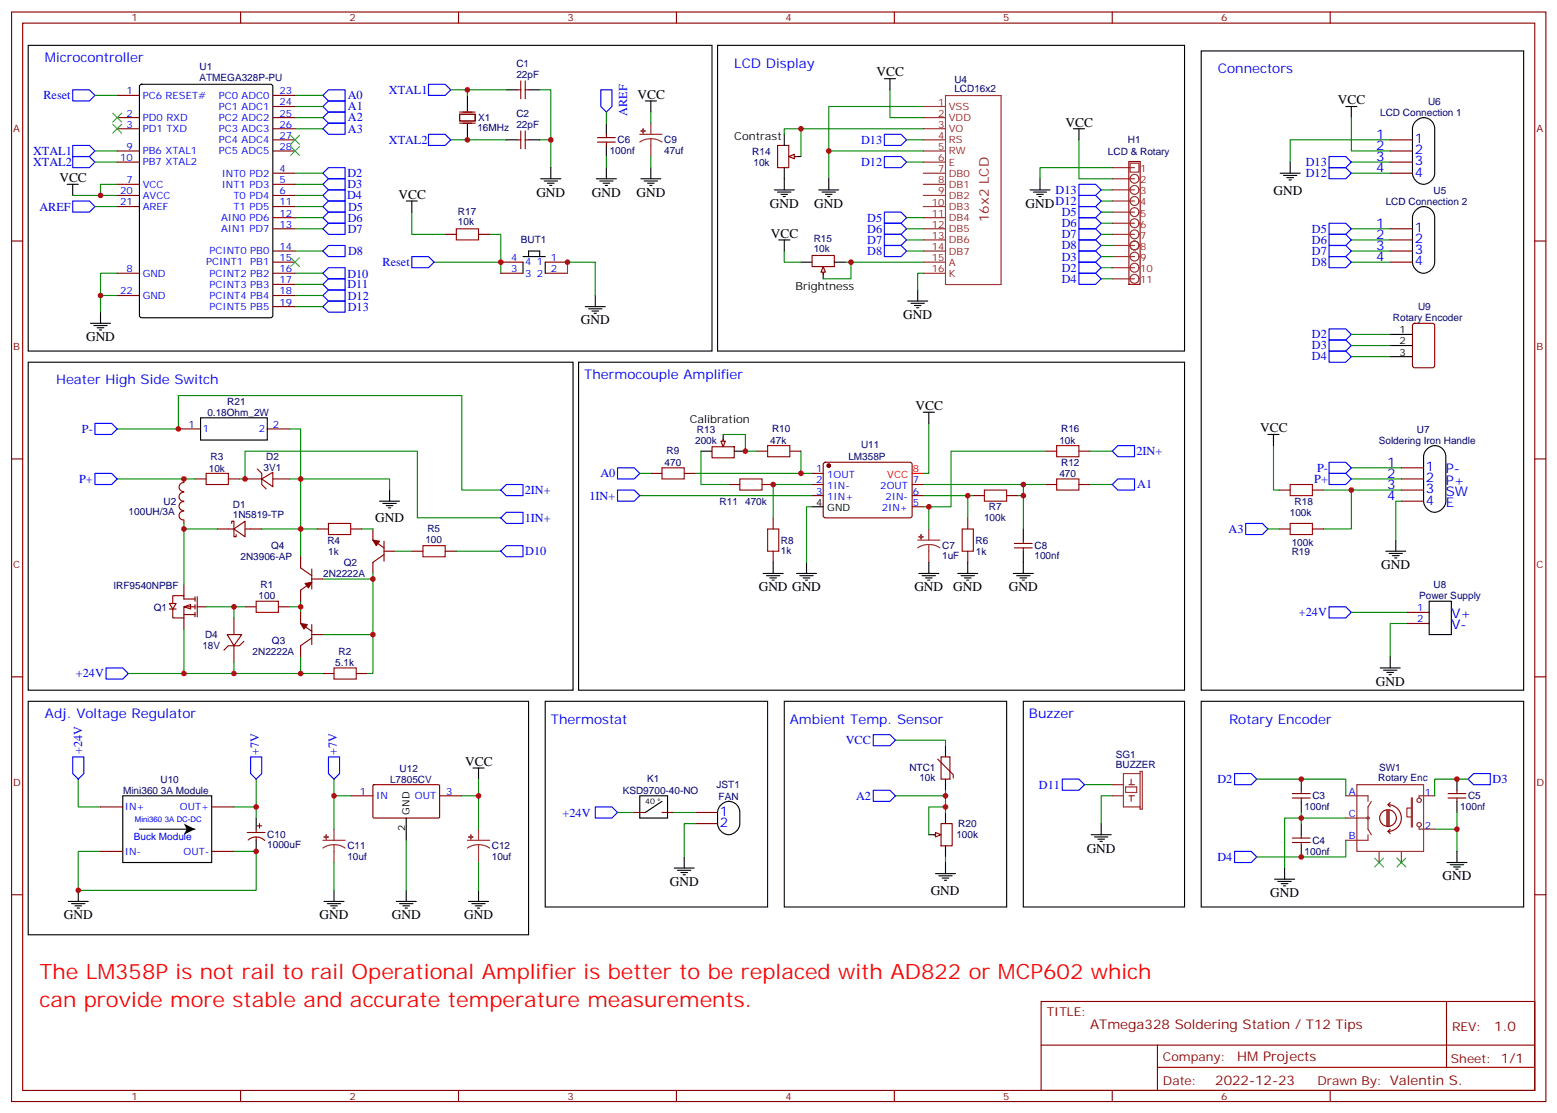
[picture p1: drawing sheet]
<svg xmlns="http://www.w3.org/2000/svg" width="494mm" height="353mm" viewBox="0 0 494 353" stroke-linecap="round" stroke-linejoin="round" font-family="sans-serif">
<g fill="none" stroke="#870000" stroke-width=".35">
<path d="M3.7 3.8h486.8v345.7h-486.8zM7.2 7.3h479.8v338.7h-479.8zM76.3 3.8v3.5M145.5 3.8v3.5M214.6 3.8v3.5M283.8 3.8v3.5M352.9 3.8v3.5M422.1 3.8v3.5M37.2 30.3h7M37.2 37.3h7M86.6 30.3h7M86.6 37.3h7"/>
<path d="M86.6 33.8h7M145.8 36.3h5v2.1h-5zM145.8 39.1h5M145.8 35.6h5M164.2 28.5h1M165.2 25.7v5.6M166.7 25.7v5.6M166.7 28.5h1M37.2 40.9h7M37.2 58.5h7M37.2 47.9h7M37.2 51.4h7"/>
<path d="M86.6 40.9h7M86.6 55h7M86.6 58.5h7M86.6 47.9h7M86.6 44.4h7M164.2 44.4h1M165.2 41.6v5.6M166.7 44.4h1M166.7 41.6v5.6M3.7 76.5h3.5M37.2 62h7M37.2 65.5h7"/>
<path d="M86.6 62h7M86.6 65.5h7M86.6 69.1h7M86.6 72.6h7M86.6 79.7h7M487 76.5h3.5M37.2 86.7h7M37.2 93.8h7M86.6 86.7h7M86.6 83.2h7M86.6 90.2h7M86.6 93.8h7"/>
<path d="M86.6 97.3h7M3.7 145.6h3.5M487 145.6h3.5M3.7 214.8h3.5M487 214.8h3.5M3.7 283.9h3.5M487 283.9h3.5M330.3 317.8h156.7v28.2h-156.7zM459 317.8v20.9M330.4 331.6h156.4M367.3 338.7h119.5M367.3 331.6v14.1"/>
<path d="M76.3 346v3.5M145.5 346v3.5M214.6 346v3.5M283.8 346v3.5M352.9 346v3.5M422.1 346v3.5"/>
</g>
<g fill="none" stroke="#000" stroke-width=".35">
<path d="M44.5 26.9l.4-.2h41l.6 .5 .1 72.9-.5 .7h-41.2l-.6-.4-.1-73zM148.3 30.3v4.9M148.3 39.4v5M160.7 28.5h3.5M167.7 28.5h3.5M21.3 58.5h3.5M23.1 58.5v3.5M160.7 44.4h3.5M167.7 44.4h3.5M171.6 56.7h6.3M172.6 57.4h4.3M173.7 58.1h2.1"/>
<path d="M174.4 58.8h.7M174.8 53.2v3.5M31.9 99.1v3.5M28.7 102.6h6.4M29.8 103.3h4.2M30.8 104h2.1M31.5 104.7h.7M346.2 264.9h6.4M347.3 265.6h4.2M348.3 266.3h2.1M349 267h.7M349.4 261.3v3.6"/>
</g>
<g fill="none" stroke="#008700" stroke-width=".35">
<path d="M143 28.5h5.3M160.7 28.5h-12.4v1.8M171.2 28.5h3.6v24.7M30.1 47.9h7.1M30.1 51.4h7.1M37.2 58.5h-5.3v3.5M143 44.4h17.7M171.2 44.4h3.6M23.1 62h14.1M31.9 93.8h5.3M37.2 86.7h-5.3v12.4M344.1 249h8.8"/>
<path d="M352.9 252.5h-3.5v8.8"/>
</g>
<path d="M136 26.7h5.3l1.7 1.8-1.7 1.8h-5.3zM23.1 46.1h5.3l1.7 1.8-1.7 1.8h-5.3zM23.1 49.7h5.3l1.7 1.7-1.7 1.8h-5.3zM136 42.6h5.3l1.7 1.8-1.7 1.7h-5.3zM337 247.2h5.3l1.8 1.8-1.8 1.8h-5.3z" fill="none" stroke="#00f" stroke-width=".35"/>
<path d="M352.9 249h3.5M352.9 252.5h3.5M357.2 249.7h3.5v1.8h-3.5zM358.2 249h1.8M358.2 252.5h1.8M358.9 247.2v1.8M358.9 252.5v1.8M361.7 245.5h-5.3v10.5h5.3M361.7 244.8h.7v12h-.7z" fill="none" stroke="#8c2424" stroke-width=".35"/>
<path d="M58.3 192.5l2.2-.7v1.5z" fill="#fff" stroke="#870000" stroke-width=".35"/>
<g fill="none" stroke="#870000" stroke-width=".35">
<path d="M56.6 136.1h7M84.8 136.1h7.1M229.4 139.3v1.7M58.3 156.2a1.41 1.41 0 0 0-1.5 1.4 1.41 1.41 0 0 0 1.5 1.4M58.3 159.2a1.41 1.41 0 0 0-1.5 1.4 1.41 1.41 0 0 0 1.5 1.4M58.3 153.2a1.41 1.41 0 0 0-1.5 1.4 1.41 1.41 0 0 0 1.5 1.4M58.3 152v1M61.9 152h3.5M72.5 152h3.5M77.8 152h5.2M81.6 148.8l1.4 1.4v3.5l1.5 1.5M83 152l3.6-2.1v4.5z"/>
<path d="M86.6 152h5.3M206.5 150.2h3.5M217.1 150.2h3.5M225.9 141.7h7.1v3.6h-7.1zM231.2 153.7h3.5M240 143.2h3.6M241.8 153.7h3.5M250.6 143.2h3.5M257.7 150.2h3.5M257.7 153.7h3.5M257.7 157.3h3.5M261.4 146.9l.5-.2h27.1l.4 .7v16.5l-.7 .4h-27.1l-.4-.7v-16.2z"/>
<path d="M289.4 153.7h3.5M289.4 157.3h3.5M308.8 157.3h3.5M319.4 157.3h3.5M331.8 153.7h3.5M342.3 153.7h3.6M58.3 162.2a1.41 1.41 0 0 0-1.5 1.4 1.41 1.41 0 0 0 1.5 1.4M58.3 165v1.1M68.9 167.9h5.3M73.5 166.1v-.7h.7v4.9h.7v-.7M74.2 167.9l3.6-2.5v4.9zM77.8 167.9h5.2"/>
<path d="M95.4 176.7v3.5l3.5 2.5M100.7 167.9h3.5M111.3 167.9h3.5M118.3 167.9v3.5l3.5 2.4M121.8 176l-3.5 2.4v3.6M121.8 174.9h3.6M121.8 171.7v6.4M130.7 174.9h3.5M141.3 174.9h3.5M245.3 164.3v3.6M245.3 174.9v3.5M289.4 160.8h3.5"/>
<path d="M307.1 164.3v3.6M307.1 174.9v3.5M321.9 172.4h5.6M321.9 173.8h5.6M324.7 171.4v1M324.7 173.8v1.1M53.8 191.5h2.1l-1.1 1.8zM53.8 193.3h2.1M54.8 193.3v2.8h3.5M58.3 195h3.6M58.3 185.5v3.5M58.3 196.1v3.5"/>
<path d="M61.9 190.1h-3.6v-1.1h-3.5v2.5M61.9 192.5h-3.6v3.6M61.9 189.4v1.4M61.9 191.8v1.5M61.9 194.3v1.4M62.6 189.4v6.3M62.6 192.5h2.8M74.2 196.1v5.3M77.8 192.5h3.5M88.3 192.5h3.6M95.4 194.3v3.5l3.5 2.5M98.9 184.8l-3.5 2.5v3.5"/>
<path d="M98.9 180.6v6.3M98.9 198.2v6.3M98.9 183.7h3.5M72.1 201.4h4.6l-2.5 3.5zM74.2 204.9v5.3M77.4 203.5l-1.4 1.4h-3.5l-1.5 1.4M98.9 202.4l-3.5 2.5v3.5M98.9 201.4h3.5M102.4 213.7h3.6M113 213.7h3.6"/>
</g>
<g fill="#870000" stroke="#870000" stroke-width=".35">
<path d="M118.3 171.4l2.1 .3-1 1.4z"/>
<path d="M96.8 185.1l2.1-.3-1 1.7z"/>
<path d="M95.4 197.8l2.1 .4-1.1 1.4z"/>
<circle cx="263" cy="147.7" r=".53"/>
</g>
<path d="M65.4 150.2h7.1v3.5h-7.1zM210 148.4h7.1v3.6h-7.1zM234.7 152h7.1v3.5h-7.1zM243.6 141.4h7v3.5h-7zM312.3 155.5h7.1v3.5h-7.1zM335.3 152h7v3.5h-7zM104.2 166.1h7.1v3.5h-7.1zM134.2 173.1h7.1v3.6h-7.1zM243.6 167.9h3.5v7h-3.5zM305.3 167.9h3.5v7h-3.5zM81.3 190.8h7v3.5h-7zM106 211.9h7v3.6h-7z" fill="none" stroke="#a10000" stroke-width=".35"/>
<g fill="none" stroke="#008700" stroke-width=".35">
<path d="M37.2 136.1h19.4v-10.6h89.9v30h12.4M91.9 136.1h3.5v15.9h-3.5M294.7 134.3v15.9h-1.8M37.2 152h24.7M76 152h1.8v-8.8h54.6v21.1h26.5M123.6 155.5v-3.5h-28.2v15.9h5.3M257.7 153.7h-12.4v10.6M292.9 153.7h31.8v14.2M292.9 157.3h15.9M307.1 157.3v7M322.9 157.3h1.8M324.7 153.7h7.1"/>
<path d="M345.9 153.7h7M58.3 166.1v1.8M68.9 167.9h-10.6v17.6M83 167.9h12.4v8.8M114.8 167.9h3.5M125.4 174.9h5.3M144.8 174.9h14.1M257.7 160.8h-1.8v17.6M292.9 160.8h1.8v7.1M58.3 199.6v14.1h37.1M65.4 192.5h12.4M74.2 192.5v3.6"/>
<path d="M91.9 192.5h3.5M95.4 190.8v3.5M102.4 183.7h15.9v30h-1.7M118.3 182v1.7M40.7 213.7h17.6M74.2 210.2v3.5M95.4 208.4v5.3h7M102.4 201.4h15.9"/>
</g>
<g fill="none" stroke="#000" stroke-width=".35">
<path d="M63.6 132.6h21.2v7h-21.2zM229.4 137.9v3.5M292.9 130.8h3.6M294.7 130.8v3.5M120.4 159h6.4M121.5 159.7h4.2M123.6 155.5v3.5M222.4 143.2h3.5M233 143.2h3.5M122.6 160.4h2.1M123.3 161.1h.7M245.3 178.4v3.6"/>
<path d="M255.9 178.4v3.6M257.7 160.8h3.5M294.7 178.4v3.6M307.1 178.4v3.6M324.7 167.9v3.5M324.7 174.9v7.1M242.1 182h6.4M243.2 182.7h4.2M244.3 183.4h2.1M245 184.1h.7M252.7 182h6.4M253.8 182.7h4.2"/>
<path d="M254.8 183.4h2.2M255.6 184.1h.7M291.5 182h6.4M292.6 182.7h4.2M293.7 183.4h2.1M294.4 184.1h.7M303.9 182h6.3M304.9 182.7h4.3M306 183.4h2.1M306.7 184.1h.7M321.5 182h6.4M322.6 182.7h4.2"/>
<path d="M323.6 183.4h2.2M324.3 184.1h.7"/>
</g>
<path d="M30.1 134.3h5.3l1.8 1.8-1.8 1.8h-5.3zM30.1 150.2h5.3l1.8 1.8-1.8 1.7h-5.3zM352.9 153.7l1.8-1.7h5.3v3.5h-5.3zM158.9 174.9l1.8-1.8h5.2v3.6h-5.2zM158.9 164.3l1.8-1.7h5.2v3.5h-5.2zM33.7 211.9h5.2l1.8 1.8-1.8 1.8h-5.2z" fill="none" stroke="#00f" stroke-width=".35"/>
<g fill="none" stroke="#8c2424" stroke-width=".35">
<path d="M292.9 37.3h7.1M292.9 33.8h7.1M300 30.3h17.6v60h-17.6zM292.9 55h7.1M292.9 58.5h7.1M292.9 51.4h7.1M292.9 47.9h7.1M292.9 44.4h7.1M292.9 40.9h7.1M292.9 62h7.1M292.9 65.5h7.1M292.9 69.1h7.1"/>
<path d="M292.9 72.6h7.1M292.9 76.1h7.1M292.9 79.7h7.1M292.9 83.2h7.1M292.9 86.7h7.1M291.2 171.4h7M294.7 172.8l1.9 .2 1.6 .8M294.7 172.8l-1.8 .2-1.7 .8M294.7 167.9v3.5M294.7 172.8v5.6"/>
</g>
<path d="M289.4 150.2h3.5" fill="none" stroke="#f00" stroke-width=".35"/>
<g fill="#8c2424" stroke="#8c2424" stroke-width=".35">
<path d="M291.5 170.3l1.4 .1z"/>
<path d="M292.2 169.6l.1 1.4z"/>
</g>
<path d="M228.7 140h1.5l-.8 1.7z" fill="#f0f0f0" stroke="#870000" stroke-width=".35"/>
<path d="M248.8 42.6v3.5M248.8 53.2v3.5M250.6 49.7h3.5" fill="none" stroke="#000" stroke-width=".35"/>
<path d="M246.7 46.1h3.6v7.1h-3.6zM251 49.7h1.7" fill="none" stroke="#870000" stroke-width=".35"/>
<path d="M250.3 49.7l1.7-.7v1.4z" fill="#f0f0f0" stroke="#870000" stroke-width=".35"/>
<g fill="none" stroke="#008700" stroke-width=".35">
<path d="M282.4 28.5v8.8h10.5M292.9 33.8h-29.9v22.9M254.1 40.9v8.8M263 47.9h29.9M287.7 44.4h5.2M287.7 51.4h5.2M292.9 40.9h-44.1v1.7M287.7 69.1h5.2M287.7 72.6h5.2M287.7 76.1h5.2M287.7 79.7h5.2M292.9 86.7h-1.7v5.3"/>
<path d="M203 157.3h54.7M222.4 143.2v10.5h8.8M331.8 143.2h-30v17.6h-7.1M345.9 143.2h7"/>
</g>
<path d="M280.6 42.6h5.3l1.8 1.8-1.8 1.7h-5.3zM280.6 49.7h5.3l1.8 1.7-1.8 1.8h-5.3zM280.6 67.3h5.3l1.8 1.8-1.8 1.7h-5.3zM280.6 70.8h5.3l1.8 1.8-1.8 1.8h-5.3zM280.6 74.4h5.3l1.8 1.7-1.8 1.8h-5.3zM280.6 77.9h5.3l1.8 1.8-1.8 1.7h-5.3zM158.9 155.5l1.8-1.8h5.2v3.6h-5.2zM195.9 155.5h5.3l1.8 1.8-1.8 1.7h-5.3zM195.9 148.4h5.3l1.8 1.8-1.8 1.8h-5.3zM352.9 143.2l1.8-1.8h5.3v3.5h-5.3z" fill="none" stroke="#00f" stroke-width=".35"/>
<path d="M335.3 141.4h7v3.5h-7z" fill="none" stroke="#a10000" stroke-width=".35"/>
<path d="M257.7 81.1h7v3.5h-7zM261.2 85.3v1.8M331.8 143.2h3.5M342.3 143.2h3.6" fill="none" stroke="#870000" stroke-width=".35"/>
<g fill="none" stroke="#000" stroke-width=".35">
<path d="M280.6 25h3.5M282.4 25v3.5M248.8 56.7v3.6M263 56.7v3.6M245.7 60.3h6.3M246.7 61h4.3M247.8 61.7h2.1M248.5 62.4h.7M259.8 60.3h6.3M260.8 61h4.3M261.9 61.7h2.1M262.6 62.4h.7"/>
<path d="M254.1 83.2h3.6M261.2 84.9v3.6M264.7 83.2h3.6M288 95.5h6.4M289.1 96.2h4.2M290.1 96.9h2.1M290.8 97.6h.7M291.2 92v3.5M9 114.9h172.8v104.1h-172.8zM183.6 114.9h192.2v104.1h-192.2zM324.7 222.5h51.1v65.3h-51.1z"/>
</g>
<path d="M261.2 84.6l.7 1.8h-1.4z" fill="#f0f0f0" stroke="#870000" stroke-width=".35"/>
<g fill="none" stroke="#008700" stroke-width=".35">
<path d="M30.1 30.3h7.1M93.6 30.3h8.8M93.6 33.8h8.8M93.6 37.3h8.8M192.4 35.6v3.5M206.5 35.6v3.5M428.8 37.3v10.6h12.3M93.6 40.9h8.8M93.6 55h8.8M93.6 58.5h8.8M192.4 49.7v3.5M206.5 49.7v3.5"/>
<path d="M428.8 55h12.3M428.8 51.4h12.3M441.1 44.4h-31.7v7M30.1 65.5h7.1M93.6 65.5h8.8M93.6 62h8.8M93.6 69.1h8.8M93.6 72.6h8.8M93.6 79.7h8.8M130.7 67.3v7.1h10.6M155.4 74.4h3.5v12.3M248.8 79.7v3.5h5.3"/>
<path d="M428.8 72.6h12.3M428.8 79.7h12.3M428.8 76.1h12.3M93.6 90.2h8.8M93.6 93.8h8.8M93.6 97.3h8.8M93.6 86.7h8.8M137.7 83.2h21.2M180.1 86.7v-3.5h8.8v10.6M268.3 83.2h24.6M270 83.2v5.3h-8.8M428.8 83.2h12.3"/>
<path d="M404.1 141.4v14.1h1.7M419.9 155.5h24.7M428.8 155.5v12.4h-8.9M428.8 148.4h15.8M428.8 152h15.8M444.6 159h-1.7v12.4M428.8 194.3h17.6M446.4 197.8h-5.3v10.6M398.8 247.2h28.2v5.3M412.9 257.8v3.5M427 259.6h-19.4v15.8M462.3 257.8v5.3"/>
<path d="M465.8 247.2h-10.6v5.3M427 266.6v5.3h-28.2M455.2 263.1h7.1v7.1"/>
</g>
<g fill="none" stroke="#000" stroke-width=".35">
<path d="M9 14.4h216.9v97h-216.9zM227.7 14.4h148.1v97h-148.1zM381.1 16.2h102.3v202.8h-102.3zM192.4 39.1v3.5M204.8 32h3.5M206.5 32v3.6M427 33.8h3.5M428.8 33.8v3.5M449.3 38.4a3.4 3.4 0 0 1 3.8-.8 3.4 3.4 0 0 1 2.1 3.3v14.1a3.5 3.5 0 0 1-3.5 3.5 3.5 3.5 0 0 1-3.5-3.5v-14.1a3.5 3.5 0 0 1 1.1-2.5zM189.2 56.7h6.4M190.3 57.4h4.2M191.3 58.1h2.2"/>
<path d="M192.1 58.8h.7M192.4 46.1v3.6M192.4 53.2v3.5M203.3 56.7h6.4M204.4 57.4h4.2M205.5 58.1h2.1M206.2 58.8h.7M206.5 53.2v3.5M406.2 55h6.3M407.2 55.7h4.3M408.3 56.4h2.1M409 57.1h.7"/>
<path d="M409.4 51.4v3.6M128.9 63.8h3.5M130.7 63.8v3.5M247.1 76.1h3.5M248.8 76.1v3.6M449.3 66.6a3.4 3.4 0 0 1 3.8-.8 3.4 3.4 0 0 1 2.1 3.3v14.1a3.5 3.5 0 0 1-3.5 3.5 3.5 3.5 0 0 1-3.5-3.5v-14.1a3.5 3.5 0 0 1 1.1-2.5zM165.9 83.2v3.5M165.9 81.4h7.1M167.7 81.4v-1.7h3.5v1.7M173 83.2v3.5M185.7 97.3h6.4M186.8 98h4.2"/>
<path d="M187.8 98.7h2.1M188.5 99.4h.7M188.9 93.8v3.5M402.3 137.9h3.5M404.1 137.9v3.5M452.9 142.4a3.4 3.4 0 0 1 3.8-.7 3.4 3.4 0 0 1 2.1 3.2v14.1a3.5 3.5 0 0 1-3.6 3.6 3.5 3.5 0 0 1-3.5-3.6v-14.1a3.5 3.5 0 0 1 1.2-2.5zM439.7 174.9h6.4M440.8 175.6h4.2M441.8 176.3h2.1M442.5 177h.7M442.9 171.4v3.5M453.5 190.8h7v10.6h-7z"/>
<path d="M437.9 211.9h6.4M439 212.7h4.2M440.1 213.4h2.1M440.8 214.1h.7M441.1 208.4v3.5M381.1 222.5h102.3v65.3h-102.3zM300 257.8v3.5M412.9 247.2v3.6M412.9 254.3v3.5M462.3 247.2v3.6M462.3 254.3v3.5M294.7 264.9h3.5"/>
<path d="M300 268.4v3.5M404.4 279h6.4M405.5 279.7h4.2M407.6 275.4v3.6M412.9 261.3v3.6M412.9 268.4v3.5M459.1 273.7h6.4M460.2 274.4h4.2M461.2 275.1h2.1M461.9 275.8h.7M462.3 270.2v3.5M406.5 280.4h2.2"/>
<path d="M407.2 281.1h.8"/>
</g>
<g fill="none" stroke="#00f" stroke-width=".35">
<path d="M23.1 28.5h5.3l1.7 1.8-1.7 1.7h-5.3zM102.4 30.3l1.8-1.8h5.3v3.5h-5.3zM102.4 33.8l1.8-1.8h5.3v3.6h-5.3zM102.4 37.3l1.8-1.7h5.3v3.5h-5.3zM190.6 28.5h3.6v5.3l-1.8 1.8-1.8-1.8zM102.4 40.9l1.8-1.8h5.3v3.5h-5.3zM104.2 53.2h5.3v3.5h-5.3l-1.8-1.7zM104.2 56.7h5.3v3.6h-5.3l-1.8-1.8zM421.7 49.7h5.3l1.8 1.7-1.8 1.8h-5.3zM421.7 53.2h5.3l1.8 1.8-1.8 1.7h-5.3zM23.1 63.8h5.3l1.7 1.7-1.7 1.8h-5.3zM102.4 65.5l1.8-1.7h5.3v3.5h-5.3z"/>
<path d="M102.4 69.1l1.8-1.8h5.3v3.5h-5.3zM102.4 72.6l1.8-1.8h5.3v3.6h-5.3zM104.2 60.3h5.3v3.5h-5.3l-1.8-1.8zM104.2 77.9h5.3v3.5h-5.3l-1.8-1.7zM421.7 70.8h5.3l1.8 1.8-1.8 1.8h-5.3zM421.7 74.4h5.3l1.8 1.7-1.8 1.8h-5.3zM421.7 77.9h5.3l1.8 1.8-1.8 1.7h-5.3zM102.4 97.3l1.8-1.8h5.3v3.6h-5.3zM104.2 88.5h5.3v3.5h-5.3l-1.8-1.8zM104.2 92h5.3v3.5h-5.3l-1.8-1.7zM104.2 84.9h5.3v3.6h-5.3l-1.8-1.8zM130.7 81.4h5.3l1.7 1.8-1.7 1.7h-5.3z"/>
<path d="M421.7 81.4h5.3l1.8 1.8-1.8 1.7h-5.3zM421.7 146.7h5.3l1.8 1.7-1.8 1.8h-5.3zM421.7 150.2h5.3l1.8 1.8-1.8 1.7h-5.3zM395.3 166.1h5.2l1.8 1.8-1.8 1.7h-5.2zM421.7 192.5h5.3l1.8 1.8-1.8 1.8h-5.3zM391.7 245.5h5.3l1.8 1.7-1.8 1.8h-5.3zM465.8 247.2l1.8-1.7h5.3v3.5h-5.3zM391.7 270.2h5.3l1.8 1.7-1.8 1.8h-5.3z"/>
</g>
<g fill="none" stroke="#3c3" stroke-width=".35">
<path d="M35.8 35.9l2.8 2.8M35.8 39.4l2.8 2.9M38.6 35.9l-2.8 2.8M38.6 39.4l-2.8 2.9M92.2 43l2.8 2.8M92.2 46.5l2.8 2.8M95 43l-2.8 2.8M95 46.5l-2.8 2.8M92.2 81.8l2.8 2.8M95 81.8l-2.8 2.8M436.2 272.3l2.8 2.8M439 272.3l-2.8 2.8"/>
<path d="M443.2 272.3l2.9 2.8M446.1 272.3l-2.9 2.8"/>
</g>
<g fill="none" stroke="#8c2424" stroke-width=".35">
<path d="M206.5 39.1v3.5M203 42.6h7M206.5 44l1.9 .3 1.6 .8M206.5 44l-1.8 .3-1.7 .8M206.5 44v5.7M427 252.5h7.1v1.8M427 259.6h7.1M430.5 249h21.2v21.2h-21.2zM435.1 254.3l-1 1.7v7.1l1 1.8M447.8 253.2h.4v9.2h-.4zM447.8 256.4h-1.4v2.8h1.4M455.2 252.5h-4.9v.7"/>
<path d="M434.1 264.9v1.7h-7.1M437.6 270.2v3.5M444.6 270.2v3.5M450.3 262.4v.7h4.9"/>
<circle cx="434.1" cy="259.6" r=".35"/>
<circle cx="450.3" cy="253.9" r=".71"/>
<circle cx="450.3" cy="261.7" r=".71"/>
</g>
<path d="M440.1 257.1v4.9M440.4 255.3a4.2 4.2 0 0 1 4.2 4.3 4.2 4.2 0 0 1-4.2 4.2M440.4 257.1v4.9M440.4 255.3l.7 .7M440.8 257.1v4.9M441.1 254.6l-.7 .7M443.1 259.6a2.65 2.65 0 0 0-3.8-2.4 2.65 2.65 0 0 0-.6 4.4 2.65 2.65 0 0 0 4.3-1.3l.1-.6M440.4 263.8l.7 .7M441.1 263.1l-.7 .7" fill="none" stroke="#850000" stroke-width=".35"/>
<g fill="none" stroke="#870000" stroke-width=".35">
<path d="M189.6 43.7h5.6M189.6 45.1h5.6M192.4 42.6v1.1M192.4 45.1v1M441.1 44.4h7.1M441.1 47.9h7.1M441.1 51.4h7.1M441.1 55h7.1M141.3 74.4h3.5M151.8 74.4h3.6M441.1 72.6h7.1M441.1 76.1h7.1"/>
<path d="M441.1 79.7h7.1M158.9 83.2h7M158.9 86.7h7M173 83.2h7.1M173 86.7h7.1M441.1 83.2h7.1M405.8 155.5h3.6M416.4 155.5h3.5M444.6 148.4h7.1M444.6 152h7.1M444.6 155.5h7.1M444.6 159h7.1"/>
<path d="M405.8 167.9h3.6M416.4 167.9h3.5M446.4 194.3h7.1M446.4 197.8h7.1M410.1 251.8h5.6M410.1 253.2h5.6M412.9 250.8v1M412.9 253.2v1.1M459.5 251.8h5.6M459.5 253.2h5.6M462.3 250.8v1M462.3 253.2v1.1"/>
<path d="M296.1 264.9h1.8M298.6 261.3h3.5v7.1h-3.5zM410.1 265.9h5.6M410.1 267.3h5.6M412.9 264.9v1M412.9 267.3v1.1"/>
</g>
<path d="M144.8 72.6h7v3.5h-7zM409.4 153.7h7v3.6h-7zM409.4 166.1h7v3.5h-7z" fill="none" stroke="#a10000" stroke-width=".35"/>
<g fill="#8c2424" stroke="#8c2424" stroke-width=".35">
<path d="M203.3 41.6h1.5z"/>
<path d="M204 40.9l.1 1.4z"/>
</g>
<path d="M296.8 264.2l1.8 .7-1.8 .7z" fill="#f0f0f0" stroke="#870000" stroke-width=".35"/>
<g fill="none" stroke="#000" stroke-width=".35">
<path d="M330 56.7v3.6M340.6 40.9h3.5M342.3 40.9v3.5M326.8 60.3h6.4M327.9 61h4.2M328.9 61.7h2.1M329.6 62.4h.7M441.1 113.2h7.1M441.1 109.6h7.1M441.1 106.1h7.1M9 222.5h158.7v74.1h-158.7zM173 222.5h70.6v65.3h-70.6z"/>
<path d="M248.8 222.5h70.6v65.3h-70.6zM300 236.6v3.6M38.9 252.5h28.3v21.2h-28.3zM81.3 259.6v3.5M128.9 259.6v7M150.1 243.7h3.5M151.8 243.7v3.5M203 252.5h8.8v7.1h-8.8zM210 254.3l-5.2 3.5M228.9 255.3a3.4 3.4 0 0 1 3.7-.7 3.4 3.4 0 0 1 2.1 3.2v3.5a3.5 3.5 0 0 1-3.5 3.6 3.5 3.5 0 0 1-3.5-3.6v-3.5a3.5 3.5 0 0 1 1.2-2.5zM300 247.2v3.6M44.2 263.1h17.7"/>
<path d="M81.3 266.6v3.6M213.9 275.4h6.4M215 276.2h4.2M216 276.9h2.2M216.7 277.6h.8M217.1 271.9v3.5M296.8 277.2h6.4M297.9 277.9h4.2M298.9 278.6h2.2M299.6 279.3h.8M300 273.7v3.5M21.7 286h6.3"/>
<path d="M22.7 286.7h4.3M23.8 287.4h2.1M24.5 288.1h.7M24.8 282.5v3.5M102.8 286h6.3M103.9 286.7h4.2M104.9 287.4h2.1M105.6 288.1h.7M106 282.5v3.5M125.7 286h6.4M126.8 286.7h4.2M127.8 287.4h2.2"/>
<path d="M128.6 288.1h.7M128.9 282.5v3.5M148.7 286h6.3M149.7 286.7h4.3M150.8 287.4h2.1M151.5 288.1h.7M151.8 282.5v3.5"/>
</g>
<g fill="none" stroke="#870000" stroke-width=".35">
<path d="M448.4 102.8l.5-.2h5.6l.7 .4v13l-.4 .6-5.9 .1-.7-.5v-12.9zM31.9 256h7M67.2 256h7M111.3 252.5h7M118.4 249.2l.3-.2h20.6l.2 .3-.1 10.1-.3 .2-20.6-.1-.2-.3zM139.5 252.5h7M201.2 257.8h3.6M210 257.8h3.6M220.6 257.8h7.1M297.5 240.9l5 4.9v1.1M298.6 240.2h2.8v7h-2.8zM31.9 270.2h7"/>
<path d="M67.2 270.2h7M78.5 264.2h5.6M78.7 266.5a3.8 3.8 0 0 1 5.3 .2M81.3 263.1v1.1M81.3 265.6v1M81.6 262h1.4M82.3 261.3v1.4M220.6 261.3h7.1"/>
</g>
<g fill="none" stroke="#00f" stroke-width=".35">
<path d="M342.3 58.5h5.3l1.8 1.8-1.8 1.7h-5.3zM342.3 62h5.3l1.8 1.8-1.8 1.7h-5.3zM342.3 65.5h5.3l1.8 1.8-1.8 1.8h-5.3zM342.3 69.1h5.3l1.8 1.7-1.8 1.8h-5.3zM342.3 72.6h5.3l1.8 1.8-1.8 1.7h-5.3zM342.3 76.1h5.3l1.8 1.8-1.8 1.8h-5.3zM342.3 79.7h5.3l1.8 1.7-1.8 1.8h-5.3zM342.3 83.2h5.3l1.8 1.7-1.8 1.8h-5.3zM342.3 86.7h5.3l1.8 1.8-1.8 1.7h-5.3zM421.7 104.4h5.3l1.8 1.7-1.8 1.8h-5.3zM421.7 107.9h5.3l1.8 1.7-1.8 1.8h-5.3zM421.7 111.4h5.3l1.8 1.8-1.8 1.7h-5.3z"/>
<path d="M277.1 233.1h5.3l1.7 1.8-1.7 1.7h-5.3zM23.1 240.2h3.5v5.3l-1.8 1.7-1.7-1.7zM79.5 240.2h3.5v5.3l-1.7 1.7-1.8-1.7zM104.2 240.2h3.5v5.3l-1.7 1.7-1.8-1.7zM188.9 256h5.3l1.7 1.8-1.7 1.8h-5.3zM277.1 250.8h5.3l1.7 1.7-1.7 1.8h-5.3z"/>
</g>
<g fill="none" stroke="#008700" stroke-width=".35">
<path d="M342.3 44.4v12.3h10.6M352.9 53.2h-22.9v3.5M349.4 60.3h3.5M349.4 63.8h3.5M349.4 67.3h3.5M349.4 70.8h3.5M349.4 74.4h3.5M349.4 77.9h3.5M349.4 81.4h3.5M349.4 84.9h3.5M349.4 88.5h3.5M428.8 106.1h12.3"/>
<path d="M428.8 109.6h12.3M428.8 113.2h12.3M229.4 137.9h7.1v5.3h3.5M203 150.2h3.5M254.1 143.2v7h-33.5M254.1 150.2h3.6M402.3 167.9h3.5M284.1 234.9h15.9v1.7M24.8 247.2v8.8h7.1M81.3 247.2v8.8h-7.1M81.3 256v3.6M106 247.2v5.3h5.3"/>
<path d="M106 252.5v10.6M151.8 247.2v5.3h-5.3M151.8 252.5v10.6M195.9 257.8h5.3M213.6 257.8h7M284.1 252.5h15.9M300 256h-5.3v8.9M300 250.8v7M31.9 270.2h-7.1v12.3h56.5v-12.3h-7.1M106 273.7v8.8M128.9 266.6v15.9M151.8 273.7v8.8"/>
<path d="M220.6 261.3h-3.5v10.6M300 271.9v1.8"/>
</g>
<g fill="none" stroke="#8c2424" stroke-width=".35">
<path d="M352.9 53.2h7.1M352.9 56.7h7.1M358.6 51.8h2.8v2.8h-2.8zM352.9 60.3h7.1M352.9 63.8h7.1M352.9 67.3h7.1M352.9 70.8h7.1M352.9 74.4h7.1M352.9 77.9h7.1M352.9 88.5h7.1M352.9 81.4h7.1M352.9 84.9h7.1"/>
<path d="M102.4 266.6h7.1M106 268l1.8 .3 1.7 .8M106 268l-1.9 .3-1.7 .8M106 263.1v3.5M106 268v5.7M148.3 266.6h7.1M151.8 268l1.9 .3 1.7 .8M151.8 268l-1.8 .3-1.7 .8M151.8 263.1v3.5M151.8 268v5.7"/>
<circle cx="360" cy="56.7" r="1.41"/>
<circle cx="360" cy="77.9" r="1.41"/>
<circle cx="360" cy="67.3" r="1.41"/>
<circle cx="360" cy="74.4" r="1.41"/>
<circle cx="360" cy="70.8" r="1.41"/>
<circle cx="360" cy="63.8" r="1.41"/>
<circle cx="360" cy="60.3" r="1.41"/>
<circle cx="360" cy="81.4" r="1.41"/>
<circle cx="360" cy="84.9" r="1.41"/>
<circle cx="360" cy="88.5" r="1.41"/>
</g>
<path d="M358.2 51.3h3.6l-.1 38.9h-3.5z" fill="none" stroke="#900" stroke-width=".35"/>
<path d="M58.3 261.3l3.6 1.8-3.6 1.8 .9-1.8z" fill="#000"/>
<g fill="#8c2424" stroke="#8c2424" stroke-width=".35">
<path d="M102.8 265.6h1.4z"/>
<path d="M103.5 264.9v1.4z"/>
<path d="M148.7 265.6h1.4z"/>
<path d="M149.4 264.9v1.4z"/>
</g>
<g fill="#c00">
<circle cx="148.3" cy="28.5" r=".88"/>
<circle cx="148.3" cy="44.4" r=".88"/>
<circle cx="174.8" cy="44.4" r=".88"/>
<circle cx="31.9" cy="93.8" r=".88"/>
<circle cx="31.9" cy="62" r=".88"/>
<circle cx="118.3" cy="201.4" r=".88"/>
<circle cx="118.3" cy="183.7" r=".88"/>
<circle cx="95.4" cy="192.5" r=".88"/>
<circle cx="95.4" cy="213.7" r=".88"/>
<circle cx="74.2" cy="192.5" r=".88"/>
<circle cx="74.2" cy="213.7" r=".88"/>
<circle cx="58.3" cy="213.7" r=".88"/>
<circle cx="95.4" cy="167.9" r=".88"/>
<circle cx="58.3" cy="167.9" r=".88"/>
<circle cx="58.3" cy="152" r=".88"/>
<circle cx="95.4" cy="152" r=".88"/>
<circle cx="77.8" cy="152" r=".88"/>
<circle cx="307.1" cy="157.3" r=".88"/>
<circle cx="324.7" cy="157.3" r=".88"/>
<circle cx="324.7" cy="153.7" r=".88"/>
<circle cx="245.3" cy="153.7" r=".88"/>
<circle cx="294.7" cy="160.8" r=".88"/>
<circle cx="56.6" cy="136.1" r=".88"/>
<circle cx="263" cy="47.9" r=".88"/>
<circle cx="254.1" cy="40.9" r=".88"/>
<circle cx="412.9" cy="247.2" r=".88"/>
<circle cx="412.9" cy="271.9" r=".88"/>
<circle cx="412.9" cy="259.6" r=".88"/>
<circle cx="462.3" cy="247.2" r=".88"/>
<circle cx="462.3" cy="263.1" r=".88"/>
<circle cx="158.9" cy="83.2" r=".88"/>
<circle cx="180.1" cy="83.2" r=".88"/>
<circle cx="428.8" cy="155.5" r=".88"/>
<circle cx="300" cy="256" r=".88"/>
<circle cx="300" cy="252.5" r=".88"/>
<circle cx="24.8" cy="282.5" r=".88"/>
<circle cx="81.3" cy="256" r=".88"/>
<circle cx="81.3" cy="270.2" r=".88"/>
<circle cx="106" cy="252.5" r=".88"/>
<circle cx="151.8" cy="252.5" r=".88"/>
<circle cx="236.5" cy="143.2" r=".88"/>
<circle cx="254.1" cy="150.2" r=".88"/>
<circle cx="270" cy="83.2" r=".88"/>
</g>
<g font-size="6.7" fill="#f00">
<text x="12.5" y="310.7">The LM358P is not rail to rail Operational Amplifier is better to be replaced with AD822 or MCP602 which</text>
<text x="12.5" y="319.5">can provide more stable and accurate temperature measurements.</text>
</g>
<g font-size="4.2" fill="#00f">
<text x="14.3" y="19.7">Microcontroller</text>
<text x="233" y="21.4">LCD Display</text>
<text x="386.4" y="23.2">Connectors</text>
<text x="436.7" y="44">1</text>
<text x="436.7" y="47.6">2</text>
<text x="448.9" y="45.4">1</text>
<text x="436.7" y="51.1">3</text>
<text x="448.9" y="49">2</text>
<text x="448.9" y="52.5">3</text>
<text x="436.7" y="54.6">4</text>
<text x="448.9" y="56">4</text>
<text x="436.7" y="72.2">1</text>
<text x="436.7" y="75.8">2</text>
<text x="448.9" y="73.7">1</text>
<text x="448.9" y="77.2">2</text>
<text x="436.7" y="79.3">3</text>
<text x="436.7" y="82.8">4</text>
<text x="448.9" y="80.7">3</text>
<text x="448.9" y="84.2">4</text>
<text x="17.8" y="122">Heater High Side Switch</text>
<text x="185.3" y="120.2">Thermocouple Amplifier</text>
<text x="440.2" y="148.1">1</text>
<text x="452.4" y="149.5">1</text>
<text x="440.2" y="151.6">2</text>
<text x="440.2" y="155.2">3</text>
<text x="452.4" y="153">2</text>
<text x="458.8" y="153.7">P+</text>
<text x="458.8" y="150.2">P-</text>
<text x="440.2" y="158.7">4</text>
<text x="452.4" y="156.6">3</text>
<text x="452.4" y="160.1">4</text>
<text x="458.8" y="157.3">SW</text>
<text x="458.8" y="160.8">E</text>
<text x="460.5" y="196.1">V+</text>
<text x="460.5" y="199.6">V-</text>
<text x="14.3" y="227.8">Adj. Voltage Regulator</text>
<text x="326.5" y="227.8">Buzzer</text>
<text x="174.8" y="229.6">Thermostat</text>
<text x="250.6" y="229.6">Ambient Temp. Sensor</text>
<text x="390" y="229.6">Rotary Encoder</text>
<text x="228.4" y="258.9">1</text>
<text x="228.4" y="262.4">2</text>
</g>
<g font-size="4.2">
<text x="278.1" y="24.3">VCC</text>
<text x="202.3" y="31.3">VCC</text>
<text x="424.5" y="33.1">VCC</text>
<text x="338.1" y="40.1">VCC</text>
<text x="18.8" y="57.8">VCC</text>
<text x="126.4" y="63.1">VCC</text>
<text x="170.2" y="62.4">GND</text>
<text x="187.8" y="62.4">GND</text>
<text x="201.9" y="62.4">GND</text>
<text x="244.3" y="65.9">GND</text>
<text x="258.4" y="65.9">GND</text>
<text x="325.4" y="65.9">GNDD12</text>
<text x="404.1" y="62">GND</text>
<text x="244.6" y="75.4">VCC</text>
<text x="286.6" y="101.2">GND</text>
<text x="184.3" y="102.9">GND</text>
<text x="27.3" y="108.2">GND</text>
<text x="290.5" y="130.1">VCC</text>
<text x="399.8" y="137.2">VCC</text>
<text x="119" y="165.8">GND</text>
<text x="438.3" y="180.6">GND</text>
<text x="240.7" y="187.6">GND GND</text>
<text x="290.1" y="187.6">GND</text>
<text x="302.5" y="187.6">GND</text>
<text x="320.1" y="187.6">GND</text>
<text x="436.5" y="217.6">GND</text>
<text x="147.6" y="243">VCC</text>
<text x="344.8" y="270.5">GND</text>
<text x="212.5" y="281.1">GND</text>
<text x="457.7" y="279.3">GND</text>
<text x="295.3" y="283.9">GND</text>
<text x="403" y="284.6">GND</text>
<text x="20.2" y="291.7">GND</text>
<text x="101.4" y="291.7">GND</text>
<text x="124.3" y="291.7">GND</text>
<text x="147.2" y="291.7">GND</text>
</g>
<text font-size="4.2" fill="#8d2323" x="313.8" y="70.5" transform="rotate(-90 313.8 70.5)">16x2 LCD</text>
<g font-size="4.2" fill="#800">
<text x="345.9" y="326.6">ATmega328 Soldering Station / T12 Tips</text>
<text x="474.1" y="327">1.0</text>
<text x="392.5" y="336.6">HM Projects</text>
<text x="385.6" y="344.4">2022-12-23</text>
</g>
<g font-size="3.9" fill="#00f">
<text x="123.4" y="29.8">XTAL1</text>
<text x="13.8" y="31.5">Reset</text>
<text x="110.3" y="31.5">A0</text>
<text x="110.4" y="35">A1</text>
<text x="110.4" y="38.5">A2</text>
<text x="199" y="36.8" transform="rotate(-90 199 36.8)">AREF</text>
<text x="110.4" y="42.1">A3</text>
<text x="123.4" y="45.6">XTAL2</text>
<text x="273.2" y="45.6">D13</text>
<text x="10.5" y="49.2">XTAL1</text>
<text x="10.5" y="52.7">XTAL2</text>
<text x="273.2" y="52.7">D12</text>
<text x="414.3" y="52.7">D13</text>
<text x="110.2" y="56.2">D2</text>
<text x="110.2" y="59.7">D3</text>
<text x="414.3" y="56.2">D12</text>
<text x="110.2" y="63.2">D4</text>
<text x="335" y="61.5">D13</text>
<text x="12.5" y="66.8">AREF</text>
<text x="110.3" y="70.4">D6</text>
<text x="110.5" y="66.9">D5</text>
<text x="275.2" y="70.3">D5</text>
<text x="336.9" y="68.6">D5</text>
<text x="110.3" y="73.9">D7</text>
<text x="275.2" y="73.9">D6</text>
<text x="275.2" y="77.4">D7</text>
<text x="336.9" y="72.1">D6</text>
<text x="336.9" y="75.6">D7</text>
<text x="416.3" y="73.9">D5</text>
<text x="416.3" y="77.4">D6</text>
<text x="110.5" y="81">D8</text>
<text x="275.2" y="80.9">D8</text>
<text x="336.9" y="79.2">D8</text>
<text x="336.9" y="82.7">D3</text>
<text x="416.3" y="80.9">D7</text>
<text x="110.2" y="88.1">D10</text>
<text x="121.4" y="84.5">Reset</text>
<text x="336.9" y="86.2">D2</text>
<text x="336.9" y="89.7">D4</text>
<text x="416.3" y="84.4">D8</text>
<text x="110.2" y="91.4">D11</text>
<text x="110.4" y="95.1">D12</text>
<text x="110.4" y="98.6">D13</text>
<text x="416.3" y="107.3">D2</text>
<text x="416.3" y="110.9">D3</text>
<text x="416.3" y="114.4">D4</text>
<text x="26" y="137.3">P-</text>
<text x="360.6" y="144.5">2IN+</text>
<text x="417.9" y="149.7">P-</text>
<text x="25.1" y="153.2">P+</text>
<text x="190.5" y="151.5">A0</text>
<text x="360.9" y="154.9">A1</text>
<text x="417" y="153.2">P+</text>
<text x="166.5" y="156.8">2IN+</text>
<text x="187" y="158.5">1IN+</text>
<text x="166.5" y="165.6">1IN+</text>
<text x="389.8" y="169.1">A3</text>
<text x="166.7" y="176.3">D10</text>
<text x="412.2" y="195.6">+24V</text>
<text x="24.1" y="215">+24V</text>
<text x="26" y="239.2" transform="rotate(-90 26 239.2)">+24V</text>
<text x="82.1" y="239.7" transform="rotate(-90 82.1 239.7)">+7V</text>
<text x="106.8" y="239.7" transform="rotate(-90 106.8 239.7)">+7V</text>
<text x="268.3" y="236.1">VCC</text>
<text x="329.7" y="250.2">D11</text>
<text x="386.3" y="248.5">D2</text>
<text x="473.6" y="248.6">D3</text>
<text x="271.6" y="253.8">A2</text>
<text x="178.5" y="259.1">+24V</text>
<text x="386.3" y="273.2">D4</text>
</g>
<g font-size="3.9" fill="#800">
<text x="332.1" y="322.4">TITLE:</text>
<text x="460.7" y="327">REV:</text>
<text x="369" y="336.6">Company:</text>
<text x="460.4" y="337.2">Sheet: 1/1</text>
<text x="369" y="344.2">Date:</text>
<text x="418" y="344.3">Drawn By: Valentin S.</text>
</g>
<g font-size="3.5">
<text x="233" y="44.4">Contrast</text>
<text x="252.4" y="92">Brightness</text>
<text x="218.9" y="134.3">Calibration</text>
</g>
<g font-size="3.2" fill="#800">
<text x="41.8" y="6.8">1</text>
<text x="110.9" y="6.8">2</text>
<text x="180.1" y="6.8">3</text>
<text x="249.2" y="6.8">4</text>
<text x="318.3" y="6.8">5</text>
<text x="387.5" y="6.8">6</text>
<text x="4.2" y="41.9">A</text>
<text x="487.5" y="41.9">A</text>
<text x="4.2" y="111.1">B</text>
<text x="487.5" y="111.1">B</text>
<text x="4.2" y="180.2">C</text>
<text x="487.5" y="180.2">C</text>
<text x="4.2" y="249.3">D</text>
<text x="487.5" y="249.3">D</text>
<text x="41.8" y="349">1</text>
<text x="110.9" y="349">2</text>
<text x="180.1" y="349">3</text>
<text x="249.2" y="349">4</text>
<text x="318.3" y="349">5</text>
<text x="387.5" y="349">6</text>
</g>
<g font-size="3.2" fill="#000080">
<text x="63.3" y="22.4">U1</text>
<text x="163.8" y="21.4">C1</text>
<text x="63.3" y="25.6">ATMEGA328P-PU</text>
<text x="163.8" y="24.6">22pF</text>
<text x="302.8" y="29.1">LCD16x2</text>
<text x="302.8" y="26.2">U4</text>
<text x="453.1" y="33.2">U6</text>
<text x="151.5" y="41.7">16MHz</text>
<text x="151.7" y="38.5">X1</text>
<text x="163.8" y="40.5">22pF</text>
<text x="163.8" y="37.3">C2</text>
<text x="437.9" y="36.7">LCD Connection 1</text>
<text x="195.9" y="45.5">C6</text>
<text x="210.7" y="45.5">C9</text>
<text x="357.9" y="45.5">H1</text>
<text x="193.5" y="49">100nf</text>
<text x="210.7" y="48.7">47uf</text>
<text x="238.7" y="49">R14</text>
<text x="239.1" y="52.6">10k</text>
<text x="351.5" y="49.1">LCD &amp; Rotary</text>
<text x="439.7" y="64.9">LCD Connection 2</text>
<text x="454.8" y="61.4">U5</text>
<text x="145.3" y="71.5">10k</text>
<text x="145.3" y="68.4">R17</text>
<text x="165.3" y="77.3">BUT1</text>
<text x="258.2" y="76.9">R15</text>
<text x="258.2" y="80">10k</text>
<text x="442" y="102">Rotary Encoder</text>
<text x="450" y="98.4">U9</text>
<text x="65.8" y="131.9">0.18Ohm_2W</text>
<text x="72.1" y="128.4">R21</text>
<text x="221.1" y="137.3">R13</text>
<text x="245" y="137.2">R10</text>
<text x="336.7" y="137.2">R16</text>
<text x="449.6" y="137.3">U7</text>
<text x="220.6" y="140.8">200k</text>
<text x="244.4" y="140.8">47k</text>
<text x="273.2" y="142.3">U11</text>
<text x="336.1" y="140.8">10k</text>
<text x="437.5" y="140.8">Soldering Iron Handle</text>
<text x="66.3" y="149.6">10k</text>
<text x="66.8" y="146">R3</text>
<text x="83.6" y="149.6">3V1</text>
<text x="84.5" y="146">D2</text>
<text x="210.9" y="147.9">470</text>
<text x="211.5" y="144.2">R9</text>
<text x="269.2" y="146">LM358P</text>
<text x="336.7" y="147.7">R12</text>
<text x="336.1" y="151.4">470</text>
<text x="51.9" y="160.2">U2</text>
<text x="73.9" y="161.1">D1</text>
<text x="228.3" y="160.2">R11</text>
<text x="236.4" y="160.2">470k</text>
<text x="313.8" y="161.9">R7</text>
<text x="410.8" y="160.2">R18</text>
<text x="40.8" y="163.4">100UH/3A</text>
<text x="73.9" y="164.3">1N5819-TP</text>
<text x="312.3" y="165.5">100k</text>
<text x="409.3" y="163.7">100k</text>
<text x="103.9" y="172.5">R4</text>
<text x="135" y="172.4">100</text>
<text x="135.6" y="168.9">R5</text>
<text x="247.8" y="172.5">R8</text>
<text x="309.5" y="172.6">R6</text>
<text x="409.9" y="173.1">100k</text>
<text x="76.3" y="177.8">2N3906-AP</text>
<text x="86" y="174.3">Q4</text>
<text x="104.2" y="176.1">1k</text>
<text x="109.1" y="179.6">Q2</text>
<text x="247.8" y="175.7">1k</text>
<text x="298.9" y="177.5">1uF</text>
<text x="298.9" y="174.3">C7</text>
<text x="309.6" y="176.1">1k</text>
<text x="328.2" y="177.5">100nf</text>
<text x="328.2" y="174.3">C8</text>
<text x="409.9" y="176.3">R19</text>
<text x="102.6" y="183.1">2N2222A</text>
<text x="36" y="186.9">IRF9540NPBF</text>
<text x="82.1" y="190.2">100</text>
<text x="82.7" y="186.5">R1</text>
<text x="450.3" y="190.1">Power Supply</text>
<text x="454.9" y="186.6">U8</text>
<text x="48.8" y="194">Q1</text>
<text x="65.1" y="202.5">D4</text>
<text x="64.2" y="206">18V</text>
<text x="80.2" y="208">2N2222A</text>
<text x="86.3" y="204.3">Q3</text>
<text x="107.4" y="207.8">R2</text>
<text x="106.4" y="211.4">5.1k</text>
<text x="126.8" y="244.9">U12</text>
<text x="288.5" y="244.8">NTC1</text>
<text x="354" y="243.7">BUZZER</text>
<text x="354" y="240.5">SG1</text>
<text x="437.6" y="244.7">SW1</text>
<text x="39.1" y="251.9">Mini360 3A Module</text>
<text x="50.9" y="248.5">U10</text>
<text x="123.8" y="248.4">L7805CV</text>
<text x="197.6" y="251.9">KSD9700-40-NO</text>
<text x="205.4" y="248.3">K1</text>
<text x="227.4" y="250.1">JST1</text>
<text x="291.7" y="247.9">10k</text>
<text x="437.3" y="247.9">Rotary Enc</text>
<text x="228" y="253.7">FAN</text>
<text x="414" y="257.2">100nf</text>
<text x="416.4" y="253.7">C3</text>
<text x="463.4" y="257.2">100nf</text>
<text x="465.8" y="253.7">C5</text>
<text x="304" y="262.5">R20</text>
<text x="84.8" y="269.2">1000uF</text>
<text x="84.8" y="266">C10</text>
<text x="110.2" y="269.5">C11</text>
<text x="156.1" y="269.5">C12</text>
<text x="303.5" y="266">100k</text>
<text x="416.4" y="267.8">C4</text>
<text x="110.2" y="272.8">10uf</text>
<text x="156.1" y="272.8">10uf</text>
<text x="414" y="271.3">100nf</text>
</g>
<g font-size="3.2" fill="#00f">
<text x="40.1" y="29.9">1</text>
<text x="88.7" y="29.9">23</text>
<text x="45.3" y="31.3">PC6 RESET#</text>
<text x="69.4" y="31.3">PC0 ADC0</text>
<text x="69.4" y="34.9">PC1 ADC1</text>
<text x="88.7" y="33.4">24</text>
<text x="40.1" y="37">2</text>
<text x="40.1" y="40.5">3</text>
<text x="45.3" y="38.4">PD0 RXD</text>
<text x="45.3" y="41.9">PD1 TXD</text>
<text x="69.4" y="38.4">PC2 ADC2</text>
<text x="69.4" y="41.9">PC3 ADC3</text>
<text x="88.7" y="37">25</text>
<text x="88.7" y="40.5">26</text>
<text x="40.1" y="47.6">9</text>
<text x="69.4" y="45.4">PC4 ADC4</text>
<text x="88.7" y="44">27</text>
<text x="88.7" y="47.6">28</text>
<text x="38.1" y="51.1">10</text>
<text x="45.3" y="49">PB6 XTAL1</text>
<text x="45.3" y="52.5">PB7 XTAL2</text>
<text x="69.4" y="49">PC5 ADC5</text>
<text x="40.1" y="58.1">7</text>
<text x="45.3" y="59.5">VCC</text>
<text x="70.3" y="56">INT0 PD2</text>
<text x="70.3" y="59.5">INT1 PD3</text>
<text x="88.7" y="54.6">4</text>
<text x="88.7" y="58.1">5</text>
<text x="38.1" y="61.7">20</text>
<text x="38.1" y="65.2">21</text>
<text x="45.3" y="63.1">AVCC</text>
<text x="74.1" y="63.1">T0 PD4</text>
<text x="88.7" y="61.7">6</text>
<text x="88.7" y="65.2">11</text>
<text x="45.3" y="66.6">AREF</text>
<text x="70.1" y="70.1">AIN0 PD6</text>
<text x="74.1" y="66.6">T1 PD5</text>
<text x="88.7" y="68.7">12</text>
<text x="70.1" y="73.7">AIN1 PD7</text>
<text x="88.7" y="72.2">13</text>
<text x="66.5" y="80.7">PCINT0 PB0</text>
<text x="88.7" y="79.3">14</text>
<text x="88.7" y="82.8">15</text>
<text x="162.2" y="82.8">4</text>
<text x="174.8" y="82.8">1</text>
<text x="40.1" y="86.4">8</text>
<text x="45.3" y="87.8">GND</text>
<text x="65.4" y="84.2">PCINT1</text>
<text x="66.5" y="87.8">PCINT2 PB2</text>
<text x="79.4" y="84.2">PB1</text>
<text x="88.7" y="86.4">16</text>
<text x="88.7" y="89.9">17</text>
<text x="162.2" y="86.4">3</text>
<text x="166.7" y="84.2">4</text>
<text x="166.7" y="87.8">3</text>
<text x="170.3" y="87.8">2</text>
<text x="170.3" y="84.2">1</text>
<text x="174.8" y="86.4">2</text>
<text x="38.1" y="93.4">22</text>
<text x="45.3" y="94.8">GND</text>
<text x="66.5" y="91.3">PCINT3 PB3</text>
<text x="66.5" y="94.8">PCINT4 PB4</text>
<text x="88.7" y="93.4">18</text>
<text x="66.5" y="98.4">PCINT5 PB5</text>
<text x="88.7" y="96.9">19</text>
<text x="59.9" y="135.7">1</text>
<text x="64.3" y="137.2">1</text>
<text x="82.1" y="137.2">2</text>
<text x="86.6" y="135.7">2</text>
<text x="259" y="149.9">1</text>
<text x="259" y="153.4">2</text>
<text x="262.5" y="151.6">1OUT</text>
<text x="262.5" y="155.2">1IN-</text>
<text x="279.3" y="155.2">2OUT</text>
<text x="289.6" y="153.4">7</text>
<text x="259" y="156.9">3</text>
<text x="262.5" y="158.7">1IN+</text>
<text x="280.9" y="158.7">2IN-</text>
<text x="289.6" y="160.4">5</text>
<text x="289.6" y="156.9">6</text>
<text x="279.8" y="162.2">2IN+</text>
<text x="449.7" y="194">1</text>
<text x="449.7" y="197.5">2</text>
<text x="39.7" y="257.1">IN+</text>
<text x="57.1" y="257.1">OUT+</text>
<text x="114.2" y="252.2">1</text>
<text x="119.4" y="253.6">IN</text>
<text x="131.7" y="253.6">OUT</text>
<text x="141.6" y="252.2">3</text>
<text x="428" y="252.2">A</text>
<text x="452" y="252.5">1</text>
<text x="428" y="259.2">C</text>
<text x="452" y="263.1">2</text>
<text x="42.5" y="266.6">Buck Module</text>
<text x="428" y="266.3">B</text>
<text x="39.7" y="271.2">IN-</text>
<text x="58.2" y="271.2">OUT-</text>
</g>
<g font-size="3.2" fill="#8d2323">
<text x="297.6" y="33.5">1</text>
<text x="301.1" y="34.9">VSS</text>
<text x="297.6" y="37">2</text>
<text x="297.6" y="40.5">3</text>
<text x="301.1" y="38.4">VDD</text>
<text x="301.1" y="42">VO</text>
<text x="297.6" y="47.6">5</text>
<text x="297.6" y="44.1">4</text>
<text x="301.1" y="45.5">RS</text>
<text x="297.6" y="51.1">6</text>
<text x="301.1" y="52.5">E</text>
<text x="301.1" y="49">RW</text>
<text x="297.6" y="54.7">7</text>
<text x="297.6" y="58.2">8</text>
<text x="301.1" y="56.1">DB0</text>
<text x="301.1" y="59.6">DB1</text>
<text x="361.7" y="54.6">1</text>
<text x="361.7" y="58.1">2</text>
<text x="295.6" y="65.2">10</text>
<text x="297.6" y="61.7">9</text>
<text x="301.1" y="63.1">DB2</text>
<text x="361.7" y="61.7">3</text>
<text x="361.7" y="65.2">4</text>
<text x="295.6" y="68.8">11</text>
<text x="301.1" y="66.7">DB3</text>
<text x="301.1" y="70.2">DB4</text>
<text x="361.7" y="68.7">5</text>
<text x="295.6" y="72.3">12</text>
<text x="295.6" y="75.8">13</text>
<text x="301.1" y="73.7">DB5</text>
<text x="301.1" y="77.2">DB6</text>
<text x="361.7" y="72.2">6</text>
<text x="361.7" y="75.8">7</text>
<text x="295.6" y="82.9">15</text>
<text x="295.6" y="79.4">14</text>
<text x="301.1" y="80.8">DB7</text>
<text x="361.7" y="79.3">8</text>
<text x="361.7" y="82.8">9</text>
<text x="295.6" y="86.4">16</text>
<text x="301.1" y="84.3">A</text>
<text x="301.1" y="87.8">K</text>
<text x="361.7" y="89.9">11</text>
<text x="361.7" y="86.4">10</text>
</g>
<g font-size="3.2">
<text x="444" y="105.8">1</text>
<text x="444" y="112.8">3</text>
<text x="444" y="109.3">2</text>
<text x="259" y="160.4">4</text>
<text x="262.5" y="162.2">GND</text>
<text x="128.6" y="263.7" transform="rotate(-90 128.6 263.7)">2</text>
<text x="130" y="258.5" transform="rotate(-90 130 258.5)">GND</text>
</g>
<g font-size="3.2" fill="#f00">
<text x="289.6" y="149.9">8</text>
<text x="281.5" y="151.6">VCC</text>
</g>
<text font-size="2.5" x="204.8" y="255.1">40</text>
<g font-size="2.5" fill="#00f">
<text x="42.8" y="260.8">Mini360</text>
<text x="52.4" y="260.8">3A DC-DC</text>
</g>
</svg>
